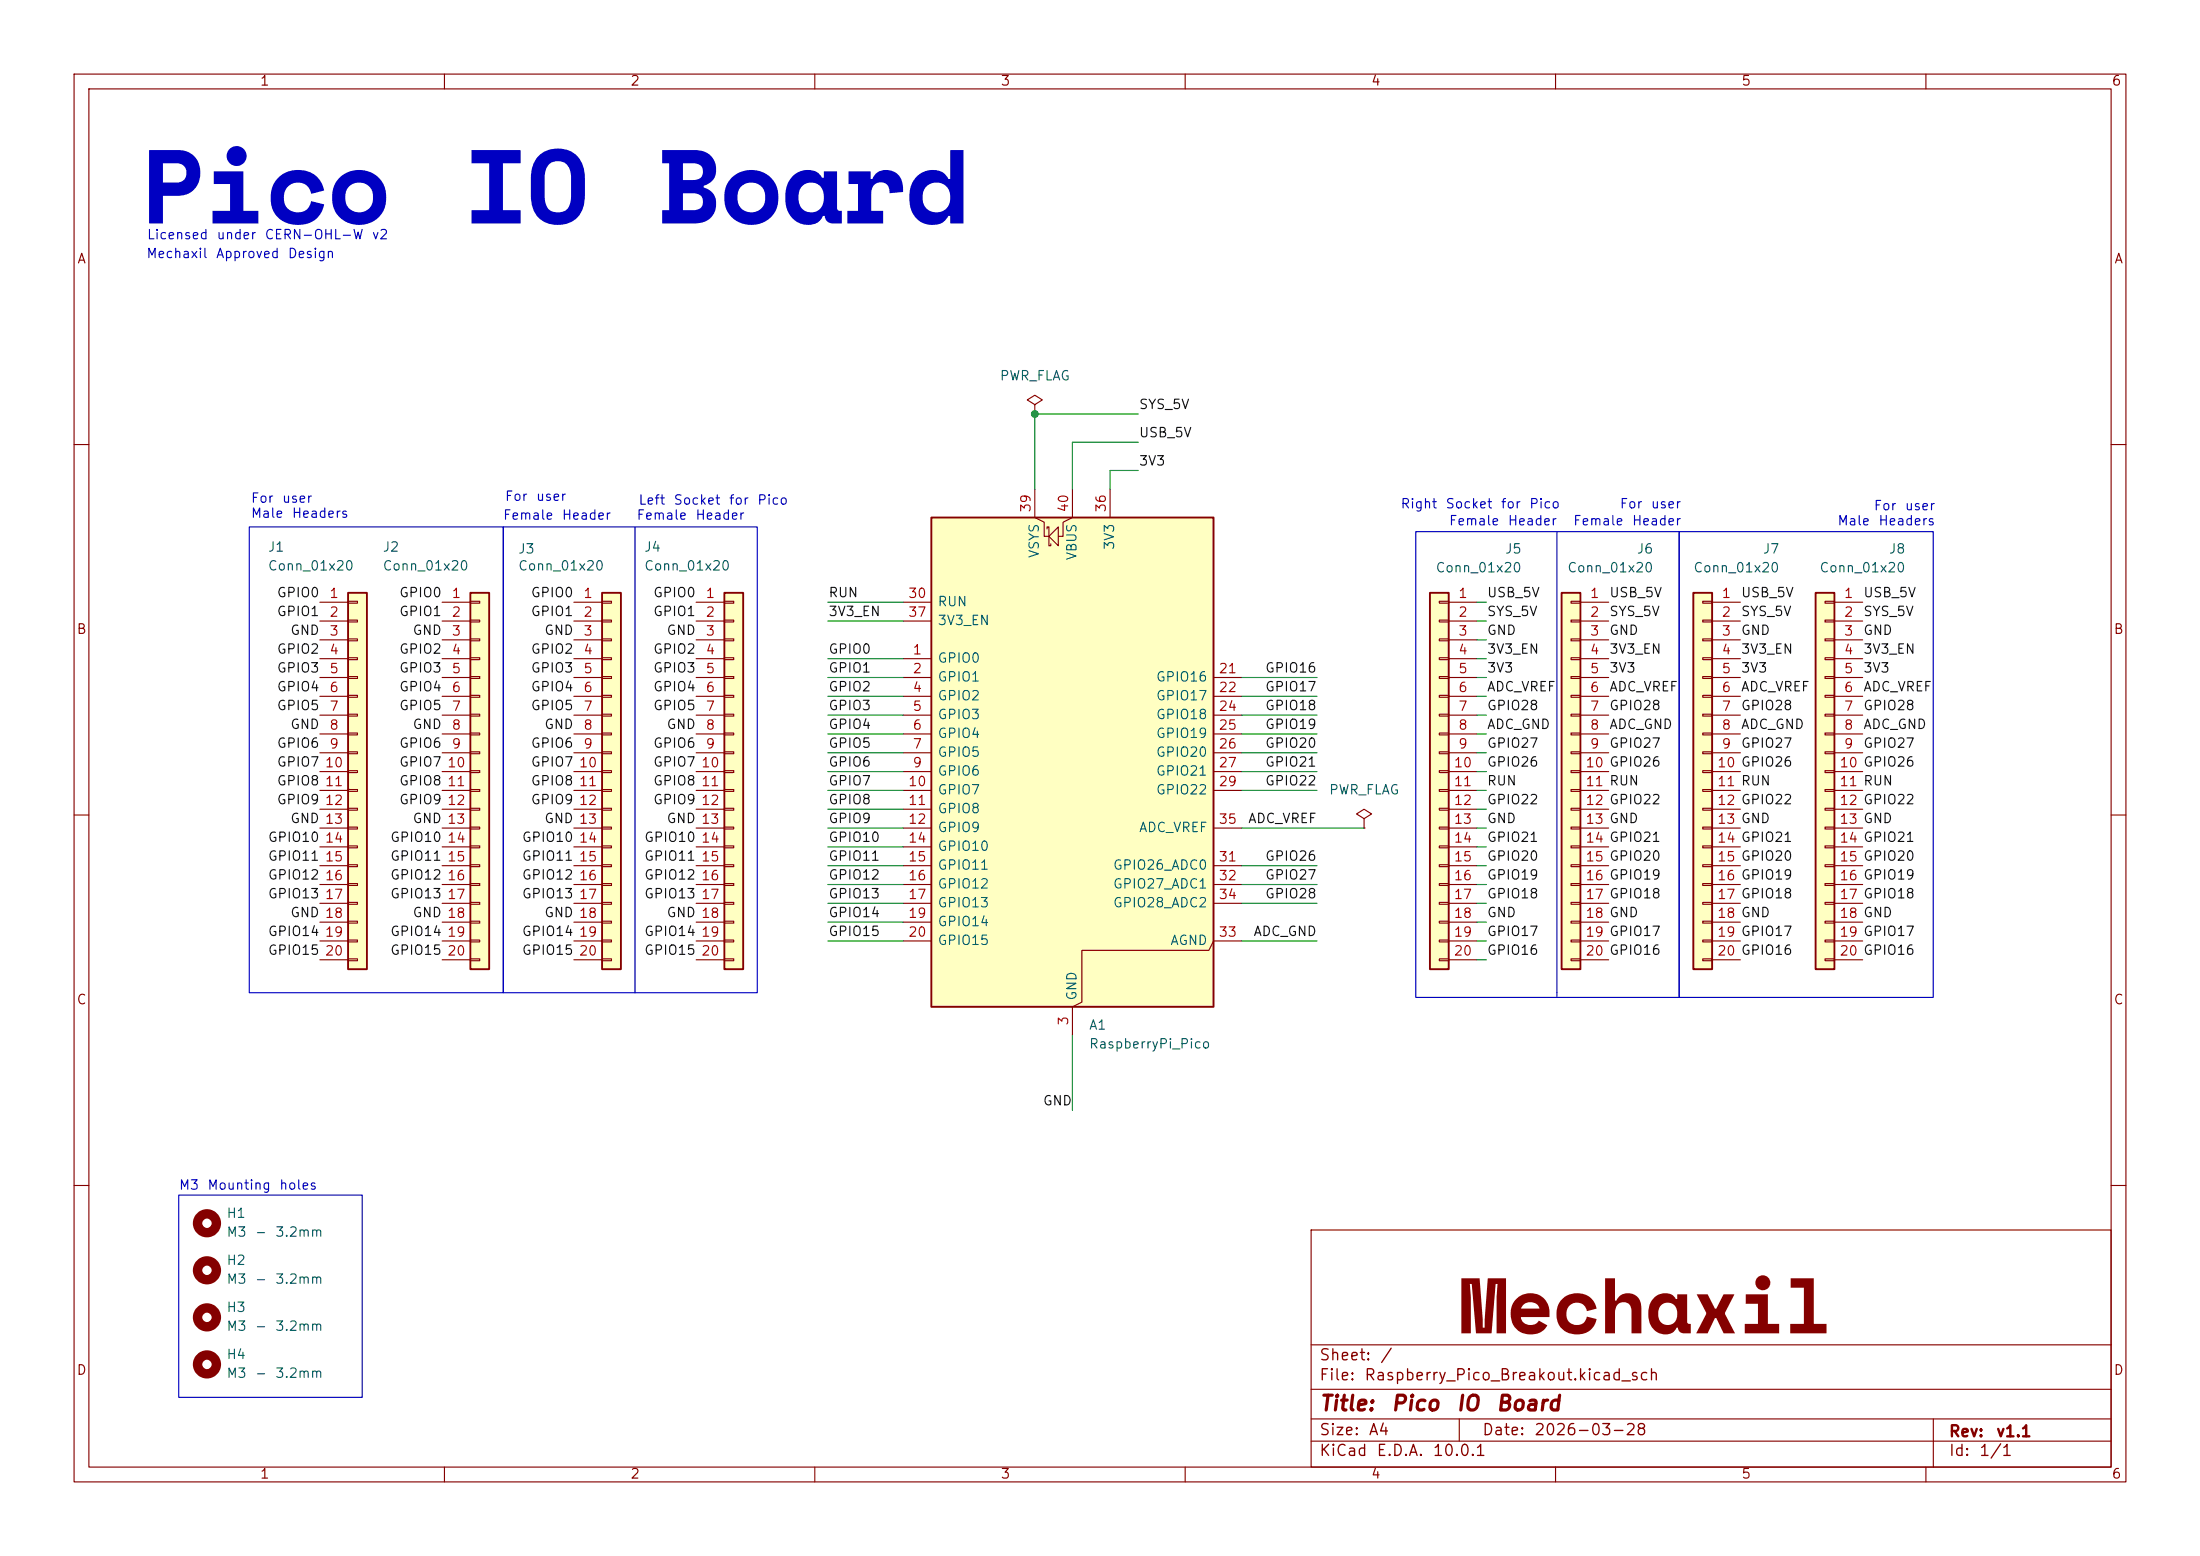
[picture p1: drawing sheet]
<svg xmlns="http://www.w3.org/2000/svg" width="297mm" height="210mm" viewBox="0 0 297 210" stroke-linecap="round" stroke-linejoin="round" font-family="sans-serif">
<g fill="none" stroke="#840000" stroke-width=".15">
<path d="M10 10h277v190h-277zM12 12h273v186h-273zM60 10v2M110 10v2M160 10v2M210 10v2M260 10v2M10 60h2M285 60h2M10 110h2M285 110h2M10 160h2"/>
<path d="M177 166h108v32h-108zM285 160h2M60 198v2M110 198v2M160 198v2M177 194.5h108M177 191.5h108M177 187.5h108M177 181.5h108M197 191.5v3M210 198v2M260 198v2"/>
<path d="M261 191.5v6.5"/>
</g>
<circle cx="27.9" cy="171.4" r="1.27" fill="none" stroke="#840000" stroke-width="1.3"/>
<path d="M125.7 69.9h38.1v66h-38.1z" fill="#ffffc2"/>
<path d="M125.7 69.9h38.1v66h-38.1z" fill="none" stroke="#840000" stroke-width=".25"/>
<g fill="none" stroke="#840000" stroke-width=".15">
<path d="M139.7 54.6l1-.6-1-.7-1 .7 1 .6v1.3M139.7 55.9h.1M139.7 66v3.9l1.3 .6v1.9h.6M141.4 71.4v-.3h.2v2.6h.3v-.3M142.9 71.1v2.6l-1.3-1.3zM144.8 66v3.9l-1.3 .6v1.9h-.6M149.9 66v3.9M121.9 88.9h3.8M121.9 91.4h3.8M121.9 94h3.8M121.9 96.5h3.8M121.9 99.1h3.8"/>
<path d="M121.9 81.3h3.8M121.9 83.8h3.8M163.8 91.4h3.8M163.8 94h3.8M163.8 96.5h3.8M163.8 99.1h3.8M121.9 101.6h3.8M121.9 104.1h3.8M121.9 106.7h3.8M121.9 109.2h3.8M121.9 111.8h3.8M121.9 114.3h3.8"/>
<path d="M121.9 116.8h3.8M121.9 119.4h3.8M163.8 101.6h3.8M163.8 104.1h3.8M163.8 106.7h3.8M163.8 111.8h3.8M163.8 116.8h3.8M163.8 119.4h3.8M121.9 121.9h3.8M121.9 124.5h3.8M121.9 127h3.8M163.8 121.9h3.8"/>
<path d="M167.6 127h-3.8l-.6 1.3h-17.2v7l-1.2 .6v3.8"/>
</g>
<path d="M47 80h2.5v50.8h-2.5z" fill="#ffffc2"/>
<path d="M47 80h2.5v50.8h-2.5z" fill="none" stroke="#840000" stroke-width=".25"/>
<g fill="none" stroke="#840000" stroke-width=".15">
<path d="M43.2 81.3h3.8M43.2 83.8h3.8M43.2 86.4h3.8M43.2 88.9h3.8M43.2 91.4h3.8M43.2 94h3.8M43.2 96.5h3.8M43.2 99.1h3.8M47 81.2h1.3v.2h-1.3zM47 83.7h1.3v.2h-1.3zM47 86.2h1.3v.3h-1.3zM47 88.8h1.3v.2h-1.3z"/>
<path d="M47 91.3h1.3v.3h-1.3zM47 93.9h1.3v.2h-1.3zM47 96.4h1.3v.2h-1.3zM47 98.9h1.3v.3h-1.3zM43.2 101.6h3.8M43.2 104.1h3.8M43.2 106.7h3.8M43.2 109.2h3.8M43.2 111.8h3.8M43.2 114.3h3.8M43.2 116.8h3.8M43.2 119.4h3.8"/>
<path d="M47 101.5h1.3v.2h-1.3zM47 104h1.3v.3h-1.3zM47 106.6h1.3v.2h-1.3zM47 109.1h1.3v.2h-1.3zM47 111.6h1.3v.3h-1.3zM47 114.2h1.3v.2h-1.3zM47 116.7h1.3v.3h-1.3zM47 119.3h1.3v.2h-1.3zM43.2 121.9h3.8M43.2 124.5h3.8M43.2 127h3.8M43.2 129.5h3.8"/>
<path d="M47 121.8h1.3v.2h-1.3zM47 124.3h1.3v.3h-1.3zM47 126.9h1.3v.2h-1.3zM47 129.4h1.3v.3h-1.3z"/>
</g>
<path d="M63.5 80h2.5v50.8h-2.5z" fill="#ffffc2"/>
<path d="M63.5 80h2.5v50.8h-2.5z" fill="none" stroke="#840000" stroke-width=".25"/>
<g fill="none" stroke="#840000" stroke-width=".15">
<path d="M59.7 81.3h3.8M59.7 83.8h3.8M59.7 86.4h3.8M59.7 88.9h3.8M59.7 91.4h3.8M59.7 94h3.8M59.7 96.5h3.8M59.7 99.1h3.8M63.5 81.2h1.3v.2h-1.3zM63.5 83.7h1.3v.2h-1.3zM63.5 86.2h1.3v.3h-1.3zM63.5 88.8h1.3v.2h-1.3z"/>
<path d="M63.5 91.3h1.3v.3h-1.3zM63.5 93.9h1.3v.2h-1.3zM63.5 96.4h1.3v.2h-1.3zM63.5 98.9h1.3v.3h-1.3zM59.7 101.6h3.8M59.7 104.1h3.8M59.7 106.7h3.8M59.7 109.2h3.8M59.7 111.8h3.8M59.7 114.3h3.8M59.7 116.8h3.8M59.7 119.4h3.8"/>
<path d="M63.5 101.5h1.3v.2h-1.3zM63.5 104h1.3v.3h-1.3zM63.5 106.6h1.3v.2h-1.3zM63.5 109.1h1.3v.2h-1.3zM63.5 111.6h1.3v.3h-1.3zM63.5 114.2h1.3v.2h-1.3zM63.5 116.7h1.3v.3h-1.3zM63.5 119.3h1.3v.2h-1.3zM184.1 110.5l1.1-.6-1.1-.7-1 .7 1 .6v1.3M184.1 111.8h.1M59.7 121.9h3.8M59.7 124.5h3.8"/>
<path d="M59.7 127h3.8M59.7 129.5h3.8M63.5 121.8h1.3v.2h-1.3zM63.5 124.3h1.3v.3h-1.3zM63.5 126.9h1.3v.2h-1.3zM63.5 129.4h1.3v.3h-1.3z"/>
</g>
<path d="M81.3 80h2.5v50.8h-2.5z" fill="#ffffc2"/>
<path d="M81.3 80h2.5v50.8h-2.5z" fill="none" stroke="#840000" stroke-width=".25"/>
<g fill="none" stroke="#840000" stroke-width=".15">
<path d="M77.5 81.3h3.8M77.5 83.8h3.8M77.5 86.4h3.8M77.5 88.9h3.8M77.5 91.4h3.8M77.5 94h3.8M77.5 96.5h3.8M77.5 99.1h3.8M81.3 81.2h1.2v.2h-1.2zM81.3 83.7h1.2v.2h-1.2zM81.3 86.2h1.2v.3h-1.2zM81.3 88.8h1.2v.2h-1.2z"/>
<path d="M81.3 91.3h1.2v.3h-1.2zM81.3 93.9h1.2v.2h-1.2zM81.3 96.4h1.2v.2h-1.2zM81.3 98.9h1.2v.3h-1.2zM77.5 101.6h3.8M77.5 104.1h3.8M77.5 106.7h3.8M77.5 109.2h3.8M77.5 111.8h3.8M77.5 114.3h3.8M77.5 116.8h3.8M77.5 119.4h3.8"/>
<path d="M81.3 101.5h1.2v.2h-1.2zM81.3 104h1.2v.3h-1.2zM81.3 106.6h1.2v.2h-1.2zM81.3 109.1h1.2v.2h-1.2zM81.3 111.6h1.2v.3h-1.2zM81.3 114.2h1.2v.2h-1.2zM81.3 116.7h1.2v.3h-1.2zM81.3 119.3h1.2v.2h-1.2zM77.5 121.9h3.8M77.5 124.5h3.8M77.5 127h3.8M77.5 129.5h3.8"/>
<path d="M81.3 121.8h1.2v.2h-1.2zM81.3 124.3h1.2v.3h-1.2zM81.3 126.9h1.2v.2h-1.2zM81.3 129.4h1.2v.3h-1.2z"/>
</g>
<path d="M245.1 80h2.5v50.8h-2.5z" fill="#ffffc2"/>
<path d="M245.1 80h2.5v50.8h-2.5z" fill="none" stroke="#840000" stroke-width=".25"/>
<g fill="none" stroke="#840000" stroke-width=".15">
<path d="M246.4 81.2h1.2v.2h-1.2zM246.4 83.7h1.2v.2h-1.2zM246.4 86.2h1.2v.3h-1.2zM246.4 88.8h1.2v.2h-1.2zM246.4 91.3h1.2v.3h-1.2zM246.4 93.9h1.2v.2h-1.2zM246.4 96.4h1.2v.2h-1.2zM246.4 98.9h1.2v.3h-1.2zM247.6 81.3h3.9M247.6 83.8h3.9M247.6 86.4h3.9M247.6 88.9h3.9"/>
<path d="M247.6 91.4h3.9M247.6 94h3.9M247.6 96.5h3.9M247.6 99.1h3.9M246.4 101.5h1.2v.2h-1.2zM246.4 104h1.2v.3h-1.2zM246.4 106.6h1.2v.2h-1.2zM246.4 109.1h1.2v.2h-1.2zM246.4 111.6h1.2v.3h-1.2zM246.4 114.2h1.2v.2h-1.2zM246.4 116.7h1.2v.3h-1.2zM246.4 119.3h1.2v.2h-1.2z"/>
<path d="M247.6 101.6h3.9M247.6 104.1h3.9M247.6 106.7h3.9M247.6 109.2h3.9M247.6 111.8h3.9M247.6 114.3h3.9M247.6 116.8h3.9M247.6 119.4h3.9M246.4 121.8h1.2v.2h-1.2zM246.4 124.3h1.2v.3h-1.2zM246.4 126.9h1.2v.2h-1.2zM246.4 129.4h1.2v.3h-1.2z"/>
<path d="M247.6 121.9h3.9M247.6 124.5h3.9M247.6 127h3.9M247.6 129.5h3.9"/>
</g>
<path d="M210.8 80h2.6v50.8h-2.6z" fill="#ffffc2"/>
<path d="M210.8 80h2.6v50.8h-2.6z" fill="none" stroke="#840000" stroke-width=".25"/>
<g fill="none" stroke="#840000" stroke-width=".15">
<path d="M212.1 81.2h1.3v.2h-1.3zM212.1 83.7h1.3v.2h-1.3zM212.1 86.2h1.3v.3h-1.3zM212.1 88.8h1.3v.2h-1.3zM212.1 91.3h1.3v.3h-1.3zM212.1 93.9h1.3v.2h-1.3zM212.1 96.4h1.3v.2h-1.3zM212.1 98.9h1.3v.3h-1.3zM213.4 81.3h3.8M213.4 83.8h3.8M213.4 86.4h3.8M213.4 88.9h3.8"/>
<path d="M213.4 91.4h3.8M213.4 94h3.8M213.4 96.5h3.8M213.4 99.1h3.8M212.1 101.5h1.3v.2h-1.3zM212.1 104h1.3v.3h-1.3zM212.1 106.6h1.3v.2h-1.3zM212.1 109.1h1.3v.2h-1.3zM212.1 111.6h1.3v.3h-1.3zM212.1 114.2h1.3v.2h-1.3zM212.1 116.7h1.3v.3h-1.3zM212.1 119.3h1.3v.2h-1.3z"/>
<path d="M213.4 101.6h3.8M213.4 104.1h3.8M213.4 106.7h3.8M213.4 109.2h3.8M213.4 111.8h3.8M213.4 114.3h3.8M213.4 116.8h3.8M213.4 119.4h3.8M212.1 121.8h1.3v.2h-1.3zM212.1 124.3h1.3v.3h-1.3zM212.1 126.9h1.3v.2h-1.3zM212.1 129.4h1.3v.3h-1.3z"/>
<path d="M213.4 121.9h3.8M213.4 124.5h3.8M213.4 127h3.8M213.4 129.5h3.8"/>
</g>
<path d="M193 80h2.6v50.8h-2.6z" fill="#ffffc2"/>
<path d="M193 80h2.6v50.8h-2.6z" fill="none" stroke="#840000" stroke-width=".25"/>
<g fill="none" stroke="#840000" stroke-width=".15">
<path d="M194.3 81.2h1.3v.2h-1.3zM194.3 83.7h1.3v.2h-1.3zM194.3 86.2h1.3v.3h-1.3zM194.3 88.8h1.3v.2h-1.3zM194.3 91.3h1.3v.3h-1.3zM194.3 93.9h1.3v.2h-1.3zM194.3 96.4h1.3v.2h-1.3zM194.3 98.9h1.3v.3h-1.3zM195.6 81.3h3.8M195.6 83.8h3.8M195.6 86.4h3.8M195.6 88.9h3.8"/>
<path d="M195.6 91.4h3.8M195.6 94h3.8M195.6 96.5h3.8M195.6 99.1h3.8M194.3 101.5h1.3v.2h-1.3zM194.3 104h1.3v.3h-1.3zM194.3 106.6h1.3v.2h-1.3zM194.3 109.1h1.3v.2h-1.3zM194.3 111.6h1.3v.3h-1.3zM194.3 114.2h1.3v.2h-1.3zM194.3 116.7h1.3v.3h-1.3zM194.3 119.3h1.3v.2h-1.3z"/>
<path d="M195.6 101.6h3.8M195.6 104.1h3.8M195.6 106.7h3.8M195.6 109.2h3.8M195.6 111.8h3.8M195.6 114.3h3.8M195.6 116.8h3.8M195.6 119.4h3.8M194.3 121.8h1.3v.2h-1.3zM194.3 124.3h1.3v.3h-1.3zM194.3 126.9h1.3v.2h-1.3zM194.3 129.4h1.3v.3h-1.3z"/>
<path d="M195.6 121.9h3.8M195.6 124.5h3.8M195.6 127h3.8M195.6 129.5h3.8"/>
</g>
<path d="M97.8 80h2.5v50.8h-2.5z" fill="#ffffc2"/>
<path d="M97.8 80h2.5v50.8h-2.5z" fill="none" stroke="#840000" stroke-width=".25"/>
<g fill="none" stroke="#840000" stroke-width=".15">
<path d="M94 81.3h3.8M94 83.8h3.8M94 86.4h3.8M94 88.9h3.8M94 91.4h3.8M94 94h3.8M94 96.5h3.8M94 99.1h3.8M97.8 81.2h1.3v.2h-1.3zM97.8 83.7h1.3v.2h-1.3zM97.8 86.2h1.3v.3h-1.3zM97.8 88.8h1.3v.2h-1.3z"/>
<path d="M97.8 91.3h1.3v.3h-1.3zM97.8 93.9h1.3v.2h-1.3zM97.8 96.4h1.3v.2h-1.3zM97.8 98.9h1.3v.3h-1.3zM94 101.6h3.8M94 104.1h3.8M94 106.7h3.8M94 109.2h3.8M94 111.8h3.8M94 114.3h3.8M94 116.8h3.8M94 119.4h3.8"/>
<path d="M97.8 101.5h1.3v.2h-1.3zM97.8 104h1.3v.3h-1.3zM97.8 106.6h1.3v.2h-1.3zM97.8 109.1h1.3v.2h-1.3zM97.8 111.6h1.3v.3h-1.3zM97.8 114.2h1.3v.2h-1.3zM97.8 116.7h1.3v.3h-1.3zM97.8 119.3h1.3v.2h-1.3zM94 121.9h3.8M94 124.5h3.8M94 127h3.8M94 129.5h3.8"/>
<path d="M97.8 121.8h1.3v.2h-1.3zM97.8 124.3h1.3v.3h-1.3zM97.8 126.9h1.3v.2h-1.3zM97.8 129.4h1.3v.3h-1.3z"/>
</g>
<g fill="none" stroke="#840000" stroke-width="1.3">
<circle cx="27.9" cy="165.1" r="1.27"/>
<circle cx="27.9" cy="184.1" r="1.27"/>
</g>
<path d="M228.6 80h2.5v50.8h-2.5z" fill="#ffffc2"/>
<path d="M228.6 80h2.5v50.8h-2.5z" fill="none" stroke="#840000" stroke-width=".25"/>
<g fill="none" stroke="#840000" stroke-width=".15">
<path d="M229.9 81.2h1.2v.2h-1.2zM229.9 83.7h1.2v.2h-1.2zM229.9 86.2h1.2v.3h-1.2zM229.9 88.8h1.2v.2h-1.2zM229.9 91.3h1.2v.3h-1.2zM229.9 93.9h1.2v.2h-1.2zM229.9 96.4h1.2v.2h-1.2zM229.9 98.9h1.2v.3h-1.2zM231.1 81.3h3.8M231.1 83.8h3.8M231.1 86.4h3.8M231.1 88.9h3.8"/>
<path d="M231.1 91.4h3.8M231.1 94h3.8M231.1 96.5h3.8M231.1 99.1h3.8M229.9 101.5h1.2v.2h-1.2zM229.9 104h1.2v.3h-1.2zM229.9 106.6h1.2v.2h-1.2zM229.9 109.1h1.2v.2h-1.2zM229.9 111.6h1.2v.3h-1.2zM229.9 114.2h1.2v.2h-1.2zM229.9 116.7h1.2v.3h-1.2zM229.9 119.3h1.2v.2h-1.2z"/>
<path d="M231.1 101.6h3.8M231.1 104.1h3.8M231.1 106.7h3.8M231.1 109.2h3.8M231.1 111.8h3.8M231.1 114.3h3.8M231.1 116.8h3.8M231.1 119.4h3.8M229.9 121.8h1.2v.2h-1.2zM229.9 124.3h1.2v.3h-1.2zM229.9 126.9h1.2v.2h-1.2zM229.9 129.4h1.2v.3h-1.2z"/>
<path d="M231.1 121.9h3.8M231.1 124.5h3.8M231.1 127h3.8M231.1 129.5h3.8"/>
</g>
<circle cx="27.9" cy="177.8" r="1.27" fill="none" stroke="#840000" stroke-width="1.3"/>
<path d="M33.7 71.1h34.2v62.9h-34.2zM67.9 71.1h34.3v62.9h-34.3zM85.7 71.1v62.9M191.1 71.8h35.6v62.8h-35.6zM210.2 71.8v62.8M226.7 71.8h34.3v62.8h-34.3zM24.1 161.3h24.8v27.3h-24.8z" fill="none" stroke="#0000c2" stroke-width=".15"/>
<g fill="none" stroke="#009600" stroke-width=".15">
<path d="M153.7 55.9h-14v10.1M153.7 59.7h-8.9v6.3M153.7 63.5h-3.8v2.5M111.8 83.8h10.1M111.8 81.3h10.1M111.8 91.4h10.1M111.8 88.9h10.1M111.8 96.5h10.1M111.8 99.1h10.1M111.8 94h10.1M167.6 91.4h10.2M167.6 96.5h10.2"/>
<path d="M167.6 99.1h10.2M167.6 94h10.2M199.4 86.4h1.3M199.4 83.8h1.3M199.4 81.3h1.3M199.4 91.4h1.3M199.4 88.9h1.3M199.4 96.5h1.3M199.4 99.1h1.3M199.4 94h1.3M111.8 101.6h10.1M111.8 104.1h10.1"/>
<path d="M111.8 111.8h10.1M111.8 106.7h10.1M111.8 116.8h10.1M111.8 119.4h10.1M111.8 114.3h10.1M111.8 109.2h10.1M167.6 101.6h10.2M167.6 104.1h10.2M167.6 111.8h16.5M167.6 106.7h10.2M167.6 116.8h10.2M167.6 119.4h10.2"/>
<path d="M199.4 101.6h1.3M199.4 104.1h1.3M199.4 111.8h1.3M199.4 106.7h1.3M199.4 116.8h1.3M199.4 119.4h1.3M199.4 114.3h1.3M199.4 109.2h1.3M111.8 121.9h10.1M111.8 127h10.1M111.8 124.5h10.1M144.8 139.7v10.2"/>
<path d="M167.6 121.9h10.2M167.6 127h10.2M199.4 121.9h1.3M199.4 127h1.3M199.4 124.5h1.3M199.4 129.5h1.3"/>
</g>
<circle cx="139.7" cy="55.9" r=".46" fill="#009600" stroke="#009600" stroke-width=".14"/>
<g font-size="14.2" fill="#0000c2">
<text x="19.1" y="30.2">Pico</text>
<text x="62.6" y="30.2">IO Board</text>
</g>
<text font-size="10.6" fill="#840000" x="197.1" y="180">Mechaxil</text>
<g font-size="2" fill="#840000">
<text x="178" y="190.9">Title:</text>
<text x="187.7" y="190.9">Pico</text>
<text x="196.5" y="190.9">IO</text>
<text x="201.8" y="190.9">Board</text>
</g>
<g font-size="1.5" fill="#840000">
<text x="178" y="184">Sheet:</text>
<text x="186.2" y="184">/</text>
<text x="178" y="186.7">File:</text>
<text x="184.1" y="186.7">Raspberry_Pico_Breakout.kicad_sch</text>
<text x="178" y="196.9">KiCad</text>
<text x="178" y="194.1">Size:</text>
<text x="184.7" y="194.1">A4</text>
<text x="185.7" y="196.9">E.D.A.</text>
<text x="193.3" y="196.9">10.0.1</text>
<text x="200" y="194.1">Date:</text>
<text x="207" y="194.1">2026-03-28</text>
<text x="263" y="194.3">Rev:</text>
<text x="263" y="196.9">Id:</text>
<text x="267.1" y="196.9">1/1</text>
<text x="269.4" y="194.3">v1.1</text>
</g>
<g font-size="1.3" fill="#840000">
<text x="35" y="11.9">1</text>
<text x="85" y="11.9">2</text>
<text x="135" y="11.9">3</text>
<text x="185" y="11.9">4</text>
<text x="235" y="11.9">5</text>
<text x="285" y="11.9">6</text>
<text x="10.3" y="35.9">A</text>
<text x="285.3" y="35.9">A</text>
<text x="10.3" y="85.9">B</text>
<text x="285.3" y="85.9">B</text>
<text x="10.3" y="135.9">C</text>
<text x="285.3" y="135.9">C</text>
<text x="10.3" y="185.9">D</text>
<text x="285.3" y="185.9">D</text>
<text x="35" y="199.9">1</text>
<text x="85" y="199.9">2</text>
<text x="135" y="199.9">3</text>
<text x="185" y="199.9">4</text>
<text x="235" y="199.9">5</text>
<text x="285" y="199.9">6</text>
</g>
<g font-size="1.3" fill="#0000c2">
<text x="19.7" y="35.2">Mechaxil</text>
<text x="19.7" y="32.6">Licensed</text>
<text x="29.1" y="35.2">Approved</text>
<text x="29.1" y="32.6">under</text>
<text x="35.6" y="32.6">CERN-OHL-W</text>
<text x="38.8" y="35.2">Design</text>
<text x="50.1" y="32.6">v2</text>
<text x="33.8" y="68.2">For</text>
<text x="33.8" y="70.2">Male</text>
<text x="38" y="68.2">user</text>
<text x="39.3" y="70.2">Headers</text>
<text x="67.8" y="70.5">Female</text>
<text x="68.1" y="67.9">For</text>
<text x="72.3" y="67.9">user</text>
<text x="75.8" y="70.5">Header</text>
<text x="85.9" y="70.5">Female</text>
<text x="86.1" y="68.4">Left</text>
<text x="90.8" y="68.4">Socket</text>
<text x="93.8" y="70.5">Header</text>
<text x="98.3" y="68.4">for</text>
<text x="102.1" y="68.4">Pico</text>
<text x="189" y="68.9">Right</text>
<text x="195.1" y="68.9">Socket</text>
<text x="195.5" y="71.2">Female</text>
<text x="202.5" y="68.9">for</text>
<text x="203.5" y="71.2">Header</text>
<text x="206.4" y="68.9">Pico</text>
<text x="212.3" y="71.2">Female</text>
<text x="218.6" y="68.9">For</text>
<text x="220.2" y="71.2">Header</text>
<text x="222.8" y="68.9">user</text>
<text x="248" y="71.2">Male</text>
<text x="252.9" y="69.2">For</text>
<text x="253.5" y="71.2">Headers</text>
<text x="257.1" y="69.2">user</text>
<text x="24.1" y="160.9">M3</text>
<text x="27.9" y="160.9">Mounting</text>
<text x="37.6" y="160.9">holes</text>
</g>
<g font-size="1.3" fill="#006464">
<text x="134.9" y="51.7">PWR_FLAG</text>
<text x="36.1" y="74.8">J1</text>
<text x="36.1" y="77.3">Conn_01x20</text>
<text x="51.6" y="74.8">J2</text>
<text x="51.6" y="77.3">Conn_01x20</text>
<text x="69.9" y="75">J3</text>
<text x="69.9" y="77.3">Conn_01x20</text>
<text x="86.9" y="74.8">J4</text>
<text x="86.9" y="77.3">Conn_01x20</text>
<text x="140.6" y="75.4" transform="rotate(-90 140.6 75.4)">VSYS</text>
<text x="145.6" y="75.7" transform="rotate(-90 145.6 75.7)">VBUS</text>
<text x="150.7" y="74.3" transform="rotate(-90 150.7 74.3)">3V3</text>
<text x="193.7" y="77.6">Conn_01x20</text>
<text x="203.1" y="75">J5</text>
<text x="211.5" y="77.6">Conn_01x20</text>
<text x="220.9" y="75">J6</text>
<text x="228.5" y="77.6">Conn_01x20</text>
<text x="237.9" y="75">J7</text>
<text x="245.5" y="77.6">Conn_01x20</text>
<text x="254.9" y="75">J8</text>
<text x="126.5" y="82.1">RUN</text>
<text x="126.5" y="89.8">GPIO0</text>
<text x="126.5" y="84.7">3V3_EN</text>
<text x="126.5" y="92.3">GPIO1</text>
<text x="126.5" y="94.8">GPIO2</text>
<text x="156" y="92.3">GPIO16</text>
<text x="156" y="94.8">GPIO17</text>
<text x="126.5" y="97.4">GPIO3</text>
<text x="126.5" y="99.9">GPIO4</text>
<text x="156" y="97.4">GPIO18</text>
<text x="156" y="99.9">GPIO19</text>
<text x="126.5" y="102.5">GPIO5</text>
<text x="126.5" y="105">GPIO6</text>
<text x="126.5" y="107.5">GPIO7</text>
<text x="156" y="102.5">GPIO20</text>
<text x="156" y="105">GPIO21</text>
<text x="156" y="107.5">GPIO22</text>
<text x="179.3" y="107.5">PWR_FLAG</text>
<text x="126.5" y="110.1">GPIO8</text>
<text x="126.5" y="112.6">GPIO9</text>
<text x="153.7" y="112.6">ADC_VREF</text>
<text x="126.5" y="115.2">GPIO10</text>
<text x="126.5" y="117.7">GPIO11</text>
<text x="150.2" y="117.7">GPIO26_ADC0</text>
<text x="126.5" y="120.2">GPIO12</text>
<text x="126.5" y="122.8">GPIO13</text>
<text x="126.5" y="125.3">GPIO14</text>
<text x="150.2" y="120.2">GPIO27_ADC1</text>
<text x="150.2" y="122.8">GPIO28_ADC2</text>
<text x="126.5" y="127.9">GPIO15</text>
<text x="157.9" y="127.9">AGND</text>
<text x="145.6" y="135.1" transform="rotate(-90 145.6 135.1)">GND</text>
<text x="146.9" y="139.3">A1</text>
<text x="146.9" y="141.8">RaspberryPi_Pico</text>
<text x="30.5" y="167.2">M3</text>
<text x="30.5" y="164.7">H1</text>
<text x="34.3" y="167.2">-</text>
<text x="37.1" y="167.2">3.2mm</text>
<text x="30.5" y="173.6">M3</text>
<text x="30.5" y="171">H2</text>
<text x="34.3" y="173.6">-</text>
<text x="37.1" y="173.6">3.2mm</text>
<text x="30.5" y="179.9">M3</text>
<text x="30.5" y="177.4">H3</text>
<text x="34.3" y="179.9">-</text>
<text x="37.1" y="179.9">3.2mm</text>
<text x="30.5" y="183.7">H4</text>
<text x="30.5" y="186.3">M3</text>
<text x="34.3" y="186.3">-</text>
<text x="37.1" y="186.3">3.2mm</text>
</g>
<g font-size="1.3" fill="#0f0f0f">
<text x="153.7" y="59.3">USB_5V</text>
<text x="153.7" y="55.5">SYS_5V</text>
<text x="153.7" y="63.2">3V3</text>
<text x="37.3" y="80.9">GPIO0</text>
<text x="37.3" y="83.5">GPIO1</text>
<text x="53.8" y="83.5">GPIO1</text>
<text x="53.8" y="80.9">GPIO0</text>
<text x="71.6" y="80.9">GPIO0</text>
<text x="71.6" y="83.5">GPIO1</text>
<text x="88.1" y="83.5">GPIO1</text>
<text x="88.1" y="80.9">GPIO0</text>
<text x="111.8" y="80.9">RUN</text>
<text x="111.8" y="83.5">3V3_EN</text>
<text x="200.7" y="83.5">SYS_5V</text>
<text x="200.7" y="80.9">USB_5V</text>
<text x="217.2" y="83.5">SYS_5V</text>
<text x="217.2" y="80.9">USB_5V</text>
<text x="234.9" y="83.5">SYS_5V</text>
<text x="234.9" y="80.9">USB_5V</text>
<text x="251.5" y="80.9">USB_5V</text>
<text x="251.5" y="83.5">SYS_5V</text>
<text x="37.3" y="88.6">GPIO2</text>
<text x="39.1" y="86">GND</text>
<text x="53.8" y="88.6">GPIO2</text>
<text x="55.6" y="86">GND</text>
<text x="71.6" y="88.6">GPIO2</text>
<text x="73.4" y="86">GND</text>
<text x="88.1" y="88.6">GPIO2</text>
<text x="89.9" y="86">GND</text>
<text x="111.8" y="88.6">GPIO0</text>
<text x="200.7" y="86">GND</text>
<text x="200.7" y="88.6">3V3_EN</text>
<text x="217.2" y="86">GND</text>
<text x="217.2" y="88.6">3V3_EN</text>
<text x="234.9" y="86">GND</text>
<text x="234.9" y="88.6">3V3_EN</text>
<text x="251.5" y="88.6">3V3_EN</text>
<text x="251.5" y="86">GND</text>
<text x="37.3" y="93.6">GPIO4</text>
<text x="37.3" y="91.1">GPIO3</text>
<text x="53.8" y="91.1">GPIO3</text>
<text x="53.8" y="93.6">GPIO4</text>
<text x="71.6" y="91.1">GPIO3</text>
<text x="71.6" y="93.6">GPIO4</text>
<text x="88.1" y="91.1">GPIO3</text>
<text x="88.1" y="93.6">GPIO4</text>
<text x="111.8" y="91.1">GPIO1</text>
<text x="111.8" y="93.6">GPIO2</text>
<text x="170.7" y="91.1">GPIO16</text>
<text x="170.7" y="93.6">GPIO17</text>
<text x="200.7" y="91.1">3V3</text>
<text x="200.7" y="93.6">ADC_VREF</text>
<text x="217.2" y="91.1">3V3</text>
<text x="217.2" y="93.6">ADC_VREF</text>
<text x="234.9" y="91.1">3V3</text>
<text x="234.9" y="93.6">ADC_VREF</text>
<text x="251.5" y="93.6">ADC_VREF</text>
<text x="251.5" y="91.1">3V3</text>
<text x="37.3" y="96.2">GPIO5</text>
<text x="37.3" y="101.3">GPIO6</text>
<text x="39.1" y="98.7">GND</text>
<text x="53.8" y="96.2">GPIO5</text>
<text x="53.8" y="101.3">GPIO6</text>
<text x="55.6" y="98.7">GND</text>
<text x="71.6" y="101.3">GPIO6</text>
<text x="71.6" y="96.2">GPIO5</text>
<text x="73.4" y="98.7">GND</text>
<text x="88.1" y="101.3">GPIO6</text>
<text x="88.1" y="96.2">GPIO5</text>
<text x="89.9" y="98.7">GND</text>
<text x="111.8" y="96.2">GPIO3</text>
<text x="111.8" y="98.7">GPIO4</text>
<text x="111.8" y="101.3">GPIO5</text>
<text x="170.7" y="98.7">GPIO19</text>
<text x="170.7" y="96.2">GPIO18</text>
<text x="170.7" y="101.3">GPIO20</text>
<text x="200.7" y="96.2">GPIO28</text>
<text x="200.7" y="101.3">GPIO27</text>
<text x="200.7" y="98.7">ADC_GND</text>
<text x="217.2" y="98.7">ADC_GND</text>
<text x="217.2" y="101.3">GPIO27</text>
<text x="217.2" y="96.2">GPIO28</text>
<text x="234.9" y="98.7">ADC_GND</text>
<text x="234.9" y="101.3">GPIO27</text>
<text x="234.9" y="96.2">GPIO28</text>
<text x="251.5" y="96.2">GPIO28</text>
<text x="251.5" y="98.7">ADC_GND</text>
<text x="251.5" y="101.3">GPIO27</text>
<text x="37.3" y="103.8">GPIO7</text>
<text x="37.3" y="106.3">GPIO8</text>
<text x="53.8" y="106.3">GPIO8</text>
<text x="53.8" y="103.8">GPIO7</text>
<text x="71.6" y="103.8">GPIO7</text>
<text x="71.6" y="106.3">GPIO8</text>
<text x="88.1" y="103.8">GPIO7</text>
<text x="88.1" y="106.3">GPIO8</text>
<text x="111.8" y="106.3">GPIO7</text>
<text x="111.8" y="103.8">GPIO6</text>
<text x="170.7" y="103.8">GPIO21</text>
<text x="170.7" y="106.3">GPIO22</text>
<text x="200.7" y="103.8">GPIO26</text>
<text x="200.7" y="106.3">RUN</text>
<text x="36.1" y="114">GPIO10</text>
<text x="37.3" y="108.9">GPIO9</text>
<text x="39.1" y="111.4">GND 13</text>
<text x="52.6" y="114">GPIO10</text>
<text x="53.8" y="108.9">GPIO9</text>
<text x="55.6" y="111.4">GND 13</text>
<text x="70.4" y="114">GPIO10</text>
<text x="71.6" y="108.9">GPIO9</text>
<text x="73.4" y="111.4">GND 13</text>
<text x="86.9" y="114">GPIO10</text>
<text x="88.1" y="108.9">GPIO9</text>
<text x="89.9" y="111.4">GND 13</text>
<text x="111.8" y="114">GPIO10</text>
<text x="111.8" y="108.9">GPIO8</text>
<text x="111.8" y="111.4">GPIO9</text>
<text x="168.4" y="111.4">ADC_VREF</text>
<text x="200.7" y="114">GPIO21</text>
<text x="200.7" y="111.4">GND</text>
<text x="200.7" y="108.9">GPIO22</text>
<text x="36.1" y="116.5">GPIO11</text>
<text x="36.1" y="119">GPIO12</text>
<text x="52.6" y="119">GPIO12</text>
<text x="52.6" y="116.5">GPIO11</text>
<text x="70.4" y="116.5">GPIO11</text>
<text x="70.4" y="119">GPIO12</text>
<text x="86.9" y="119">GPIO12</text>
<text x="86.9" y="116.5">GPIO11</text>
<text x="111.8" y="119">GPIO12</text>
<text x="111.8" y="116.5">GPIO11</text>
<text x="170.7" y="119">GPIO27</text>
<text x="170.7" y="116.5">GPIO26</text>
<text x="200.7" y="116.5">GPIO20</text>
<text x="200.7" y="119">GPIO19</text>
<text x="36.1" y="121.6">GPIO13</text>
<text x="39.1" y="124.1">GND 18</text>
<text x="52.6" y="121.6">GPIO13</text>
<text x="55.6" y="124.1">GND 18</text>
<text x="70.4" y="121.6">GPIO13</text>
<text x="73.4" y="124.1">GND 18</text>
<text x="86.9" y="121.6">GPIO13</text>
<text x="89.9" y="124.1">GND 18</text>
<text x="111.8" y="124.1">GPIO14</text>
<text x="111.8" y="121.6">GPIO13</text>
<text x="170.7" y="121.6">GPIO28</text>
<text x="200.7" y="124.1">GND</text>
<text x="200.7" y="121.6">GPIO18</text>
<text x="36.1" y="129.2">GPIO15</text>
<text x="36.1" y="126.7">GPIO14</text>
<text x="52.6" y="129.2">GPIO15</text>
<text x="52.6" y="126.7">GPIO14</text>
<text x="70.4" y="126.7">GPIO14</text>
<text x="70.4" y="129.2">GPIO15</text>
<text x="86.9" y="129.2">GPIO15</text>
<text x="86.9" y="126.7">GPIO14</text>
<text x="111.8" y="126.7">GPIO15</text>
<text x="169.1" y="126.7">ADC_GND</text>
<text x="200.7" y="129.2">GPIO16</text>
<text x="200.7" y="126.7">GPIO17</text>
<text x="140.7" y="149.5">GND</text>
</g>
<g font-size="1.3" fill="#a90000">
<text x="139.4" y="69.3" transform="rotate(-90 139.4 69.3)">39</text>
<text x="144.5" y="69.3" transform="rotate(-90 144.5 69.3)">40</text>
<text x="149.6" y="69.3" transform="rotate(-90 149.6 69.3)">36</text>
<text x="44.4" y="81">1</text>
<text x="44.4" y="83.6">2</text>
<text x="60.9" y="81">1</text>
<text x="60.9" y="83.6">2</text>
<text x="78.7" y="81">1</text>
<text x="78.7" y="83.6">2</text>
<text x="95.2" y="81">1</text>
<text x="95.2" y="83.6">2</text>
<text x="122.5" y="81">30</text>
<text x="122.5" y="83.6">37</text>
<text x="196.8" y="81">1</text>
<text x="196.8" y="83.6">2</text>
<text x="214.6" y="81">1</text>
<text x="214.6" y="83.6">2</text>
<text x="232.3" y="81">1</text>
<text x="232.3" y="83.6">2</text>
<text x="248.8" y="81">1</text>
<text x="248.8" y="83.6">2</text>
<text x="44.4" y="86.1">3</text>
<text x="44.4" y="88.6">4</text>
<text x="60.9" y="86.1">3</text>
<text x="60.9" y="88.6">4</text>
<text x="78.7" y="86.1">3</text>
<text x="78.7" y="88.6">4</text>
<text x="95.2" y="86.1">3</text>
<text x="95.2" y="88.6">4</text>
<text x="123.1" y="88.6">1</text>
<text x="196.8" y="86.1">3</text>
<text x="196.8" y="88.6">4</text>
<text x="214.6" y="86.1">3</text>
<text x="214.6" y="88.6">4</text>
<text x="232.3" y="86.1">3</text>
<text x="232.3" y="88.6">4</text>
<text x="248.8" y="86.1">3</text>
<text x="248.8" y="88.6">4</text>
<text x="44.4" y="91.2">5</text>
<text x="44.4" y="93.7">6</text>
<text x="60.9" y="91.2">5</text>
<text x="60.9" y="93.7">6</text>
<text x="78.7" y="91.2">5</text>
<text x="78.7" y="93.7">6</text>
<text x="95.2" y="91.2">5</text>
<text x="95.2" y="93.7">6</text>
<text x="123.1" y="91.2">2</text>
<text x="123.1" y="93.7">4</text>
<text x="164.4" y="91.2">21</text>
<text x="164.4" y="93.7">22</text>
<text x="196.8" y="91.2">5</text>
<text x="196.8" y="93.7">6</text>
<text x="214.6" y="91.2">5</text>
<text x="214.6" y="93.7">6</text>
<text x="232.3" y="91.2">5</text>
<text x="232.3" y="93.7">6</text>
<text x="248.8" y="91.2">5</text>
<text x="248.8" y="93.7">6</text>
<text x="44.4" y="96.3">7</text>
<text x="44.4" y="98.8">8</text>
<text x="44.4" y="101.3">9</text>
<text x="60.9" y="96.3">7</text>
<text x="60.9" y="98.8">8</text>
<text x="60.9" y="101.3">9</text>
<text x="78.7" y="96.3">7</text>
<text x="78.7" y="98.8">8</text>
<text x="78.7" y="101.3">9</text>
<text x="95.2" y="96.3">7</text>
<text x="95.2" y="98.8">8</text>
<text x="95.2" y="101.3">9</text>
<text x="123.1" y="96.3">5</text>
<text x="123.1" y="98.8">6</text>
<text x="123.1" y="101.3">7</text>
<text x="164.4" y="96.3">24</text>
<text x="164.4" y="98.8">25</text>
<text x="164.4" y="101.3">26</text>
<text x="196.8" y="96.3">7</text>
<text x="196.8" y="98.8">8</text>
<text x="196.8" y="101.3">9</text>
<text x="214.6" y="96.3">7</text>
<text x="214.6" y="98.8">8</text>
<text x="214.6" y="101.3">9</text>
<text x="232.3" y="96.3">7</text>
<text x="232.3" y="98.8">8</text>
<text x="232.3" y="101.3">9</text>
<text x="248.8" y="96.3">7</text>
<text x="248.8" y="98.8">8</text>
<text x="248.8" y="101.3">9</text>
<text x="43.8" y="103.9">10</text>
<text x="43.8" y="106.4">11</text>
<text x="60.3" y="103.9">10</text>
<text x="60.3" y="106.4">11</text>
<text x="78.1" y="103.9">10</text>
<text x="78.1" y="106.4">11</text>
<text x="94.6" y="103.9">10</text>
<text x="94.6" y="106.4">11</text>
<text x="122.5" y="106.4">10</text>
<text x="123.1" y="103.9">9</text>
<text x="164.4" y="103.9">27</text>
<text x="164.4" y="106.4">29</text>
<text x="196.2" y="103.9">10</text>
<text x="196.2" y="106.4">11</text>
<text x="214" y="103.9">10 GPIO26</text>
<text x="214" y="106.4">11 RUN</text>
<text x="231.7" y="103.9">10 GPIO26</text>
<text x="231.7" y="106.4">11 RUN</text>
<text x="248.2" y="103.9">10 GPIO26</text>
<text x="248.2" y="106.4">11 RUN</text>
<text x="43.8" y="109">12</text>
<text x="60.3" y="109">12</text>
<text x="78.1" y="109">12</text>
<text x="94.6" y="109">12</text>
<text x="122.5" y="109">11</text>
<text x="122.5" y="111.5">12</text>
<text x="164.4" y="111.5">35</text>
<text x="196.2" y="109">12</text>
<text x="196.2" y="111.5">13</text>
<text x="214" y="109">12 GPIO22</text>
<text x="214" y="111.5">13 GND</text>
<text x="231.7" y="109">12 GPIO22</text>
<text x="231.7" y="111.5">13 GND</text>
<text x="248.2" y="109">12 GPIO22</text>
<text x="248.2" y="111.5">13 GND</text>
<text x="43.8" y="114">14</text>
<text x="43.8" y="116.6">15</text>
<text x="43.8" y="119.1">16</text>
<text x="60.3" y="114">14</text>
<text x="60.3" y="116.6">15</text>
<text x="60.3" y="119.1">16</text>
<text x="78.1" y="114">14</text>
<text x="78.1" y="116.6">15</text>
<text x="78.1" y="119.1">16</text>
<text x="94.6" y="114">14</text>
<text x="94.6" y="116.6">15</text>
<text x="94.6" y="119.1">16</text>
<text x="122.5" y="114">14</text>
<text x="122.5" y="116.6">15</text>
<text x="122.5" y="119.1">16</text>
<text x="164.4" y="116.6">31</text>
<text x="164.4" y="119.1">32</text>
<text x="196.2" y="114">14</text>
<text x="196.2" y="116.6">15</text>
<text x="196.2" y="119.1">16</text>
<text x="214" y="114">14 GPIO21</text>
<text x="214" y="116.6">15 GPIO20</text>
<text x="214" y="119.1">16 GPIO19</text>
<text x="231.7" y="114">14 GPIO21</text>
<text x="231.7" y="116.6">15 GPIO20</text>
<text x="231.7" y="119.1">16 GPIO19</text>
<text x="248.2" y="114">14 GPIO21</text>
<text x="248.2" y="116.6">15 GPIO20</text>
<text x="248.2" y="119.1">16 GPIO19</text>
<text x="43.8" y="121.7">17</text>
<text x="60.3" y="121.7">17</text>
<text x="78.1" y="121.7">17</text>
<text x="94.6" y="121.7">17</text>
<text x="122.5" y="121.7">17</text>
<text x="122.5" y="124.2">19</text>
<text x="164.4" y="121.7">34</text>
<text x="196.2" y="121.7">17</text>
<text x="196.2" y="124.2">18</text>
<text x="214" y="121.7">17 GPIO18</text>
<text x="214" y="124.2">18 GND</text>
<text x="231.7" y="121.7">17 GPIO18</text>
<text x="231.7" y="124.2">18 GND</text>
<text x="248.2" y="121.7">17 GPIO18</text>
<text x="248.2" y="124.2">18 GND</text>
<text x="43.8" y="126.7">19</text>
<text x="43.8" y="129.3">20</text>
<text x="60.3" y="126.7">19</text>
<text x="60.3" y="129.3">20</text>
<text x="78.1" y="126.7">19</text>
<text x="78.1" y="129.3">20</text>
<text x="94.6" y="126.7">19</text>
<text x="94.6" y="129.3">20</text>
<text x="122.5" y="126.7">20</text>
<text x="164.4" y="126.7">33</text>
<text x="196.2" y="126.7">19</text>
<text x="196.2" y="129.3">20</text>
<text x="214" y="126.7">19 GPIO17</text>
<text x="214" y="129.3">20 GPIO16</text>
<text x="231.7" y="126.7">19 GPIO17</text>
<text x="231.7" y="129.3">20 GPIO16</text>
<text x="248.2" y="126.7">19 GPIO17</text>
<text x="248.2" y="129.3">20 GPIO16</text>
<text x="144.5" y="138.5" transform="rotate(-90 144.5 138.5)">3</text>
</g>
</svg>
